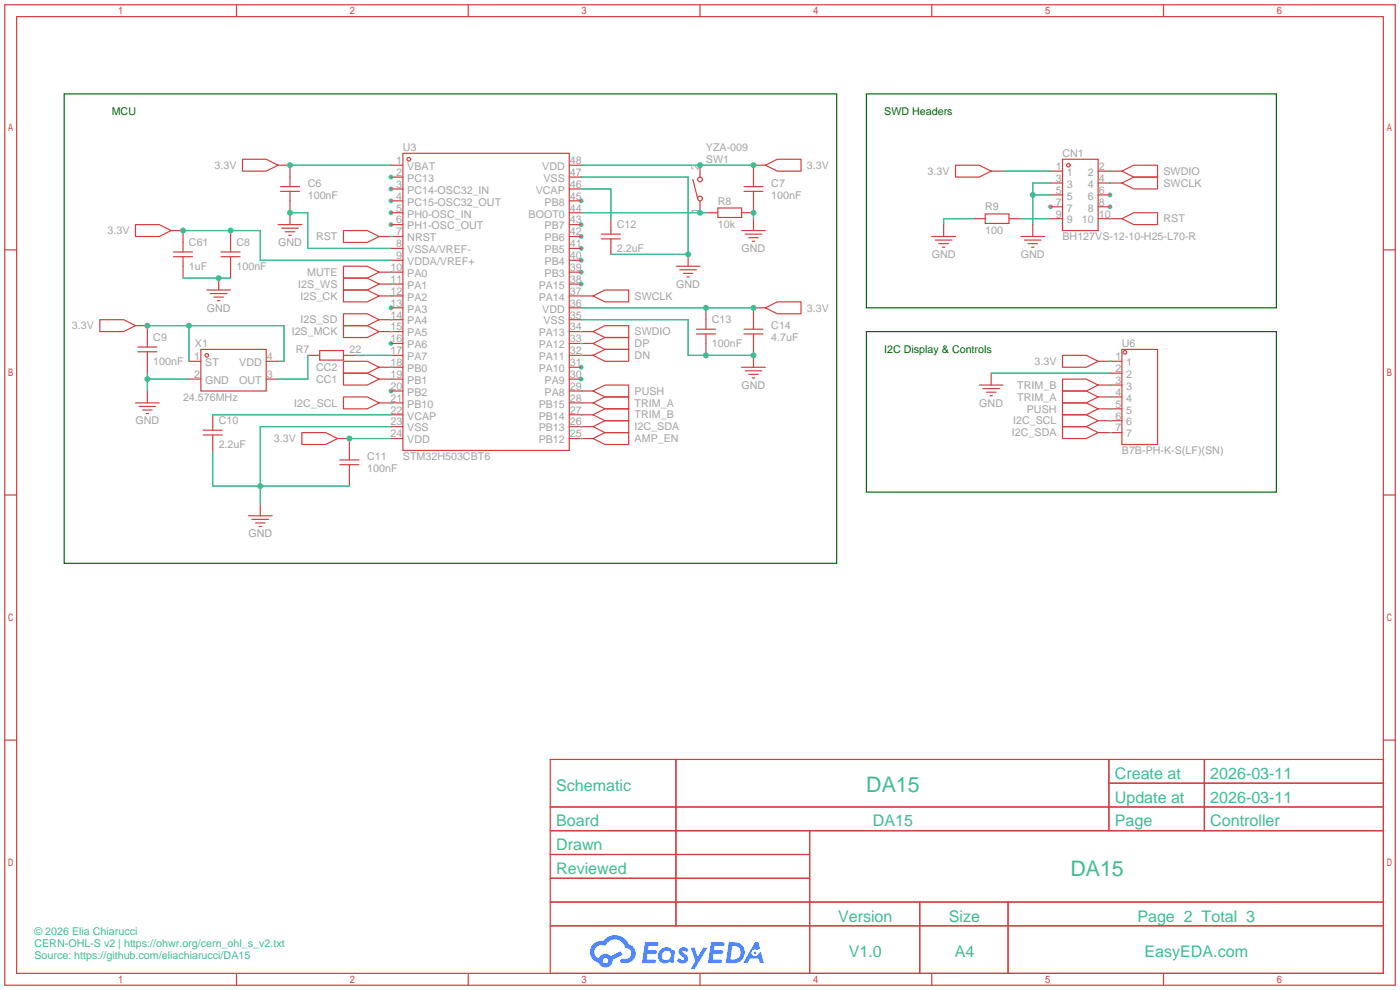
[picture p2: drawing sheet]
<svg xmlns="http://www.w3.org/2000/svg" width="299mm" height="212mm" viewBox="0 0 299 212" stroke-linecap="round" stroke-linejoin="round" font-family="sans-serif">
<g fill="#3dbd91">
<circle cx="83.6" cy="37.8" r=".51"/>
<circle cx="83.6" cy="40.4" r=".51"/>
<circle cx="83.6" cy="42.9" r=".51"/>
<circle cx="83.6" cy="45.5" r=".51"/>
<circle cx="83.6" cy="48" r=".51"/>
<circle cx="83.6" cy="65.8" r=".51"/>
<circle cx="83.6" cy="73.4" r=".51"/>
<circle cx="83.6" cy="83.6" r=".51"/>
<circle cx="124.2" cy="81" r=".51"/>
<circle cx="124.2" cy="78.5" r=".51"/>
<circle cx="124.2" cy="60.7" r=".51"/>
<circle cx="124.2" cy="58.2" r=".51"/>
<circle cx="124.2" cy="55.6" r=".51"/>
<circle cx="124.2" cy="53.1" r=".51"/>
<circle cx="124.2" cy="50.5" r=".51"/>
<circle cx="124.2" cy="48" r=".51"/>
<circle cx="124.2" cy="42.9" r=".51"/>
<circle cx="237.2" cy="44.2" r=".51"/>
<circle cx="237.2" cy="41.7" r=".51"/>
<circle cx="224.5" cy="44.2" r=".51"/>
</g>
<g fill="none" stroke="#d43d3d" stroke-width=".25">
<path d="M1 1h297.2v209.6h-297.2zM3.6 3.6h292.1v204.4h-292.1zM50.5 1v2.6M100.1 1v2.6M149.6 1v2.6M199.1 1v2.6M248.7 1v2.6M1 53.4h2.6M295.7 53.4h2.5M1 105.8h2.6M295.7 105.8h2.5M1 158.2h2.6"/>
<path d="M295.7 158.2h2.5M117.6 162.3h178.1v45.7h-178.1zM117.6 172.5h178.1M117.6 177.5h178.1M144.5 162.3v35.6M173 177.5v30.5M237 162.3v15.2M237 167.4h58.7M257.4 162.3v15.2M117.6 182.6h55.4M117.6 192.8h178.1M117.6 187.7h55.4"/>
<path d="M117.6 197.9h178.1M196.6 192.8v15.2M215.4 192.8v15.2M50.5 208v2.6M100.1 208v2.6M149.6 208v2.6M199.1 208v2.6M248.7 208v2.6"/>
</g>
<g fill="#5487ff">
<path d="M145.3 202.7a1.3 1.3 0 0 1 1.9 .3l-.4 .6a.54 .54 0 0 0-.9-.2l.1 .2a1.34 1.34 0 0 1 .9 1.8 1.47 1.47 0 0 1-2.3-.1l.5-.6 .8 .5a.31 .31 0 0 0 .4-.3 .31 .31 0 0 0-.3-.4 1.12 1.12 0 0 1-.7-1.8z"/>
<path d="M147.6 202.5h.9l.6 2 1.2-2h.9l-2.7 4.6h-.9l1-1.7z"/>
<path d="M137.8 201.4h1.7a1.31 1.31 0 0 1 1.2 .2 .4 .4 0 0 1-.3 .5l-1.8 .1-.1 .9h1.6a.4 .4 0 0 1 .4 .4 .4 .4 0 0 1-.5 .4h-1.6l-.2 1.2h1.4a.46 .46 0 0 1 .5 0 .46 .46 0 0 1 .1 .5l-.4 .2h-2.6z"/>
<path d="M151.9 201.4h1.7a1.32 1.32 0 0 1 1.2 .2 .39 .39 0 0 1-.3 .5l-1.8 .1-.1 .9h1.6a.4 .4 0 0 1 .4 .4 .4 .4 0 0 1-.4 .4h-1.7l-.2 1.2h1.4a.46 .46 0 0 1 .5 0 .46 .46 0 0 1 .1 .5l-.4 .2h-2.6z"/>
<path d="M161.3 201.4h.8l.3 1.3-.6 .4a.75 .75 0 0 0-1.1 .3 .75 .75 0 0 0 .5 1 .75 .75 0 0 0 .9-.7l.5-.2 .6 2.3h-.8l-.3-.9h-1.8l-.5 .9h-1z"/>
<path d="M155.7 201.4l-.6 4.4h1.5a2.27 2.27 0 0 0 2.6-2.2 2.27 2.27 0 0 0-2.7-2.2zM156.5 202.1a1.5 1.5 0 0 1 1.8 1.6 1.5 1.5 0 0 1-1.9 1.4h-.3z"/>
<path d="M141.2 203a1.6 1.6 0 0 0-.3 2.3 1.6 1.6 0 0 0 2.3 .2l.7 .3 .3-2.4-.1-.3-.5-.1a1.58 1.58 0 0 0-2.4 0zM141.8 203.5a.98 .98 0 0 1 1.6 .4 .98 .98 0 0 1-1.1 1.3 .94 .94 0 0 1-.9-.7 .94 .94 0 0 1 .4-1z"/>
<path d="M126.8 201.8a2.37 2.37 0 0 0 1.1 4 1.54 1.54 0 0 0 1.8 1 1.54 1.54 0 0 0 1.2-1.6l2.2-1.1-.5-.8-2 1a1.57 1.57 0 0 0-2.7 .5 1.5 1.5 0 0 1-.7-2.1 1.5 1.5 0 0 1 2.2-.5 2.23 2.23 0 0 1 2.3-1.4 2.23 2.23 0 0 1 2 1.8 1.16 1.16 0 0 1 1.2 1.1 1.16 1.16 0 0 1-1.1 1.2h-.7a.47 .47 0 0 0-.5 .4 .47 .47 0 0 0 .4 .5 2.17 2.17 0 0 0 2.5-.9 2.17 2.17 0 0 0-.3-2.7l-.8-.4a3.2 3.2 0 0 0-5.5-.7l-1.1 .1zM128.8 205.3a.6 .6 0 0 1 1.2 0 .6 .6 0 0 1-1.2 0z"/>
<circle cx="161.4" cy="203.6" r=".28"/>
</g>
<g fill="none" stroke="#d43d3d" stroke-width=".25">
<path d="M51.8 34h5.1l2.5 1.3-2.5 1.3h-5.1zM59.4 35.3h2.6v4.6M59.9 39.9h4.1M83.6 35.3h2.5M83.6 37.8h2.5M86.1 32.8h35.6v63.5h-35.6zM121.7 35.3h2.5M121.7 37.8h2.5M148.1 38.4l1 4M149.6 35.3v2.5M159 39.9h4.1M163.6 35.3l2.5-1.3h5.1v2.6h-5.1z"/>
<path d="M163.6 35.3h-2.6v4.6M204.2 35.3h5.1l2.5 1.3-2.5 1.2h-5.1zM211.8 36.6h2.6M224.5 36.6h2.6M224.5 39.1h2.6M227.1 34h7.6v15.3h-7.6zM234.7 36.6h5.1M234.7 39.1h5.1M239.8 36.6l2.5-1.3h5.1v2.5h-5.1zM239.8 39.1l2.5-1.3h5.1v2.6h-5.1zM29 48h5l2.6 1.3-2.6 1.2h-5zM36.6 49.3h2.5v4.5"/>
<path d="M37.1 53.8h4M37.1 54.9h4M39.1 54.9v4.5M46.7 59.4v2.6M47.2 53.8h4.1M47.2 54.9h4.1M49.3 49.3v4.5M49.3 54.9v4.5M59.4 48h5.1M59.9 40.9h4.1M60.2 48.8h3.6M61 49.5h2"/>
<path d="M61.7 50.3h.5M62 40.9v7.1M73.4 49.3h5.1l2.5 1.2-2.5 1.3h-5.1zM73.4 59.4h5.1l2.5 1.3-2.5 1.3h-5.1zM73.4 56.9h5.1l2.5 1.3-2.5 1.2h-5.1zM81 50.5h5.1M81 58.2h5.1M83.6 48h2.5M83.6 45.5h2.5M83.6 40.4h2.5M83.6 42.9h2.5M83.6 53.1h2.5"/>
<path d="M83.6 55.6h2.5M121.7 50.5h2.5M121.7 48h2.5M121.7 45.5h2.5M121.7 58.2h2.5M121.7 40.4h2.5M121.7 42.9h2.5M121.7 53.1h2.5M121.7 55.6h2.5M128.5 50h4.1M128.5 51.1h4.1M130.6 46.7v3.3"/>
<path d="M130.6 51.1v3.3M144.5 56.9h5.1M145.3 57.7h3.5M146 58.4h2.1M146.8 59.2h.5M147.1 54.4v2.5M149.6 42.9v2.6M150.9 45.5h2.5M153.4 44.4h5.1v2.1h-5.1zM158.5 49.3h5.1M159 40.9h4.1M159.3 50h3.5"/>
<path d="M160 50.8h2.1M160.8 51.6h.5M161 40.9v4.6h-2.5M161 46.7v2.6M199.1 50.5h5.1M199.9 51.3h3.6M200.7 52.1h2M201.4 52.8h.5M201.7 48v2.5M208 46.7h2.6M210.6 45.7h5v2.1h-5zM215.6 46.7h2.6"/>
<path d="M218.2 50.5h5.1M218.9 51.3h3.6M219.7 52.1h2M220.5 52.8h.5M220.7 48v2.5M224.5 46.7h2.6M224.5 44.2h2.6M224.5 41.7h2.6M234.7 46.7h5.1M234.7 44.2h2.5M234.7 41.7h2.5M239.8 46.7l2.5-1.2h5.1v2.5h-5.1z"/>
<path d="M21.3 68.3h5.1l2.6 1.3-2.6 1.3h-5.1zM29 69.6h2.5v4.6M29.5 75.2h4M29.5 74.2h4M31.5 75.2v4.6M40.4 77.2h2.5M42.9 74.7h14v8.9h-14zM44.2 62h5.1M45 62.7h3.5M45.7 63.5h2.1M46.5 64.3h.5M56.9 77.2h2.5"/>
<path d="M65.8 75.9h2.5M68.3 74.9h5.1v2.1h-5.1zM73.4 62h5.1l2.5 1.2-2.5 1.3h-5.1zM73.4 67.1h5.1l2.5 1.2-2.5 1.3h-5.1zM73.4 79.8h5.1l2.5 1.2-2.5 1.3h-5.1zM73.4 77.2h5.1l2.5 1.3-2.5 1.3h-5.1zM73.4 69.6h5.1l2.5 1.3-2.5 1.2h-5.1zM73.4 75.9h2.5M81 78.5h5.1M81 70.9h5.1M81 63.2h5.1M81 60.7h5.1"/>
<path d="M81 68.3h5.1M83.6 65.8h2.5M83.6 73.4h2.5M83.6 75.9h2.5M121.7 65.8h2.5M121.7 78.5h2.5M121.7 70.9h5M121.7 63.2h5M121.7 73.4h5M121.7 75.9h5M121.7 60.7h2.5M121.7 68.3h2.5"/>
<path d="M126.7 70.9l2.6-1.3h5.1v2.5h-5.1zM126.7 63.2l2.6-1.2h5.1v2.5h-5.1zM126.7 73.4l2.6-1.3h5.1v2.6h-5.1zM126.7 75.9l2.6-1.2h5.1v2.5h-5.1zM148.8 71.4h4.1M148.8 70.4h4.1M150.9 65.8v4.6M150.9 71.4v4.5M158.5 78.5h5.1M159 71.4h4.1M159 70.4h4.1M159.3 79.2h3.5"/>
<path d="M161 71.4v7.1M163.6 65.8l2.5-1.3h5.1v2.6h-5.1zM163.6 65.8h-2.6v4.6M211.8 79.8v2.5M227.1 75.9h5.1l2.5 1.3-2.5 1.3h-5.1zM234.7 77.2h5.1M237.2 79.8h2.6M239.8 74.7h7.6v20.3h-7.6zM29 86.1h5M29.7 86.9h3.6M30.5 87.6h2M31.2 88.4h.5"/>
<path d="M31.5 83.6v2.5M40.4 81h2.5M43.4 93h4.1M43.4 91.9h4.1M45.5 88.6v3.3M45.5 93v3.3M56.9 81h2.5M64.5 92.5h5.1l2.5 1.2-2.5 1.3h-5.1zM72.1 93.7h2.6v4.6M72.6 99.3h4.1M72.6 98.3h4.1M73.4 84.8h5.1l2.5 1.3-2.5 1.3h-5.1z"/>
<path d="M74.7 99.3v4.6M81 86.1h5.1M81 81h5.1M83.6 93.7h2.5M83.6 91.2h2.5M83.6 88.6h2.5M83.6 83.6h2.5M121.7 93.7h5M121.7 91.2h5M121.7 86.1h5M121.7 88.6h5M121.7 83.6h5"/>
<path d="M121.7 81h2.5M126.7 91.2l2.6-1.3h5.1v2.6h-5.1zM126.7 93.7l2.6-1.2h5.1v2.5h-5.1zM126.7 88.6l2.6-1.2h5.1v2.5h-5.1zM126.7 83.6l2.6-1.3h5.1v2.5h-5.1zM126.7 86.1l2.6-1.3h5.1v2.6h-5.1zM160 80h2.1M160.8 80.8h.5M209.3 82.3h5.1M210.1 83.1h3.5M210.8 83.8h2.1M211.6 84.6h.5"/>
<path d="M227.1 91.2h5.1l2.5 1.3-2.5 1.2h-5.1zM227.1 88.6h5.1l2.5 1.3-2.5 1.3h-5.1zM227.1 86.1h5.1l2.5 1.3-2.5 1.2h-5.1zM227.1 81h5.1l2.5 1.3-2.5 1.3h-5.1zM227.1 83.6h5.1l2.5 1.2-2.5 1.3h-5.1zM234.7 92.5h5.1M234.7 89.9h5.1M234.7 82.3h5.1M234.7 87.4h5.1M234.7 84.8h5.1M53.1 110.2h5.1M53.8 111h3.6"/>
<path d="M54.6 111.8h2M55.4 112.5h.5M55.6 107.7v2.5"/>
<circle cx="87.4" cy="34" r=".38"/>
<circle cx="149.6" cy="38.4" r=".51"/>
<circle cx="228.3" cy="35.3" r=".38"/>
<circle cx="149.6" cy="42.4" r=".51"/>
<circle cx="44.2" cy="75.9" r=".38"/>
<circle cx="240.4" cy="75.3" r=".38"/>
</g>
<g fill="none" stroke="#3dbd91" stroke-width=".25">
<path d="M62 35.3h21.6M124.2 35.3h36.8M124.2 37.8h22.9v16.6h-16.5M214.4 36.6h10.1M224.5 39.1h-3.8v8.9M237.2 39.1h.1M237.2 36.6h.1M39.1 49.3h16.5v6.3h28M39.1 59.4h10.2M62 45.5h3.8v7.6h17.8M83.6 58.2h.1M83.6 50.5h.1"/>
<path d="M124.2 45.5h26.7M124.2 40.4h6.4v6.3M161 45.5v1.2M208 46.7h-6.3v1.3M218.2 46.7h6.3M220.7 41.7h3.8M237.2 46.7h.1M31.5 69.6h29.2v7.6h-1.3M31.5 79.8v3.8M40.4 69.6v7.6M65.8 75.9v5.1h-6.4M75.9 75.9h7.7"/>
<path d="M83.6 60.7h.1M83.6 63.2h.1M83.6 68.3h.1M83.6 78.5h.1M83.6 70.9h.1M124.2 73.4h.1M124.2 75.9h.1M124.2 63.2h.1M124.2 70.9h.1M124.2 65.8h36.8M124.2 68.3h22.9v7.6h13.9M211.8 79.8h25.4"/>
<path d="M237.2 77.2h.1M31.5 81h8.9M45.5 96.3v7.6h29.2M45.5 88.6h38.1M74.7 93.7h8.9M83.6 81h.1M83.6 86.1h.1M83.6 91.2h-28v16.5M124.2 93.7h.1M124.2 86.1h.1M124.2 88.6h.1M124.2 83.6h.1"/>
<path d="M124.2 91.2h.1M237.2 92.5h.1M237.2 89.9h.1M237.2 87.4h.1M237.2 82.3h.1M237.2 84.8h.1"/>
</g>
<path d="M13.7 20.1h165.1v100.3h-165.1zM185.2 20.1h87.6v45.7h-87.6zM185.2 70.9h87.6v34.3h-87.6z" fill="none" stroke="#060" stroke-width=".25"/>
<g fill="#3dbd91">
<circle cx="220.7" cy="41.7" r=".63"/>
<circle cx="161" cy="35.3" r=".63"/>
<circle cx="149.6" cy="35.3" r=".63"/>
<circle cx="62" cy="35.3" r=".63"/>
<circle cx="39.1" cy="49.3" r=".63"/>
<circle cx="49.3" cy="49.3" r=".63"/>
<circle cx="74.7" cy="93.7" r=".63"/>
<circle cx="46.7" cy="59.4" r=".63"/>
<circle cx="161" cy="65.8" r=".63"/>
<circle cx="150.9" cy="65.8" r=".63"/>
<circle cx="150.9" cy="75.9" r=".63"/>
<circle cx="161" cy="75.9" r=".63"/>
<circle cx="161" cy="45.5" r=".63"/>
<circle cx="149.6" cy="45.5" r=".63"/>
<circle cx="147.1" cy="54.4" r=".63"/>
<circle cx="62" cy="45.5" r=".63"/>
<circle cx="55.6" cy="103.9" r=".63"/>
<circle cx="40.4" cy="69.6" r=".63"/>
<circle cx="31.5" cy="69.6" r=".63"/>
<circle cx="31.5" cy="81" r=".63"/>
</g>
<g font-size="4.6" fill="#3dbc91">
<text x="185.1" y="169.3">DA15</text>
<text x="228.8" y="187.1">DA15</text>
</g>
<g font-size="3.4" fill="#3dbc91">
<text x="238.3" y="166.5">Create at</text>
<text x="258.7" y="166.5">2026-03-11</text>
<text x="118.9" y="169">Schematic</text>
<text x="238.3" y="171.6">Update at</text>
<text x="258.7" y="171.6">2026-03-11</text>
<text x="118.9" y="176.6">Board</text>
<text x="186.6" y="176.6">DA15</text>
<text x="238.3" y="176.6">Page</text>
<text x="258.7" y="176.6">Controller</text>
<text x="118.9" y="181.7">Drawn</text>
<text x="118.9" y="186.8">Reviewed</text>
<text x="179.1" y="197">Version</text>
<text x="202.8" y="197">Size</text>
<text x="243.1" y="197">Page 2 Total 3</text>
<text x="181.4" y="204.6">V1.0</text>
<text x="204" y="204.6">A4</text>
<text x="244.6" y="204.6">EasyEDA.com</text>
</g>
<g font-size="2.3" fill="#060">
<text x="23.9" y="24.7">MCU</text>
<text x="189" y="24.7">SWD Headers</text>
<text x="189" y="75.5">I2C Display &amp; Controls</text>
</g>
<g font-size="2.3" fill="#a2a2a2">
<text x="84.7" y="35.1">1</text>
<text x="86.1" y="32.3">U3</text>
<text x="121.8" y="35.1">48</text>
<text x="150.9" y="34.8">SW1</text>
<text x="150.9" y="32.3">YZA-009</text>
<text x="227.1" y="33.6">CN1</text>
<text x="45.8" y="36.1">3.3V</text>
<text x="65.8" y="39.9">C6</text>
<text x="84.7" y="37.6">2</text>
<text x="84.7" y="40.1">3</text>
<text x="87" y="36.3">VBAT</text>
<text x="87" y="38.9">PC13</text>
<text x="87" y="41.4">PC14-OSC32_IN</text>
<text x="114.5" y="41.4">VCAP</text>
<text x="115.9" y="36.3">VDD</text>
<text x="116.1" y="38.9">VSS</text>
<text x="121.8" y="40.1">46</text>
<text x="121.8" y="37.6">47</text>
<text x="149.4" y="36.3" transform="rotate(-90 149.4 36.3)">2</text>
<text x="164.8" y="39.9">C7</text>
<text x="172.5" y="36.1">3.3V</text>
<text x="198.2" y="37.4">3.3V</text>
<text x="225.7" y="36.3">1</text>
<text x="225.7" y="38.9">3</text>
<text x="225.7" y="41.4">5</text>
<text x="228" y="37.6">1</text>
<text x="228" y="40.1">3</text>
<text x="232.5" y="40.1">4</text>
<text x="232.5" y="37.6">2</text>
<text x="234.8" y="41.4">6</text>
<text x="234.8" y="38.9">4</text>
<text x="234.8" y="36.3">2</text>
<text x="248.7" y="37.4">SWDIO</text>
<text x="248.7" y="39.9">SWCLK</text>
<text x="65.8" y="42.4">100nF</text>
<text x="84.7" y="42.7">4</text>
<text x="84.7" y="45.2">5</text>
<text x="84.7" y="47.8">6</text>
<text x="87" y="43.9">PC15-OSC32_OUT</text>
<text x="87" y="46.5">PH0-OSC_IN</text>
<text x="113" y="46.5">BOOT0</text>
<text x="116.4" y="43.9">PB8</text>
<text x="121.8" y="47.8">43</text>
<text x="121.8" y="45.2">44</text>
<text x="121.8" y="42.7">45</text>
<text x="149.4" y="45.7" transform="rotate(-90 149.4 45.7)">1</text>
<text x="153.4" y="43.7">R8</text>
<text x="164.8" y="42.4">100nF</text>
<text x="210.6" y="45">R9</text>
<text x="225.7" y="43.9">7</text>
<text x="225.7" y="46.5">9</text>
<text x="228" y="42.7">5</text>
<text x="228" y="45.2">7</text>
<text x="228" y="47.8">9</text>
<text x="231.2" y="47.8">10</text>
<text x="232.5" y="45.2">8</text>
<text x="232.5" y="42.7">6</text>
<text x="234.8" y="46.5">10</text>
<text x="234.8" y="43.9">8</text>
<text x="248.7" y="47.5">RST</text>
<text x="23" y="50.1">3.3V</text>
<text x="40.4" y="52.6">C61</text>
<text x="50.5" y="52.6">C8</text>
<text x="59.4" y="52.6">GND</text>
<text x="67.6" y="51.3">RST</text>
<text x="84.7" y="50.3">7</text>
<text x="84.7" y="52.8">8</text>
<text x="87" y="49">PH1-OSC_OUT</text>
<text x="87" y="51.6">NRST</text>
<text x="116.4" y="51.6">PB6</text>
<text x="116.4" y="49">PB7</text>
<text x="121.8" y="52.8">41</text>
<text x="121.8" y="50.3">42</text>
<text x="131.8" y="48.8">C12</text>
<text x="131.8" y="53.9">2.2uF</text>
<text x="153.4" y="48.8">10k</text>
<text x="158.5" y="53.9">GND</text>
<text x="210.6" y="50.1">100</text>
<text x="227.1" y="51.3">BH127VS-12-10-H25-L70-R</text>
<text x="40.4" y="57.7">1uF</text>
<text x="50.5" y="57.7">100nF</text>
<text x="65.7" y="59">MUTE</text>
<text x="83.4" y="57.9">10</text>
<text x="84.7" y="55.4">9</text>
<text x="87" y="54.1">VSSA/VREF-</text>
<text x="87" y="56.6">VDDA/VREF+</text>
<text x="87" y="59.2">PA0</text>
<text x="116.4" y="59.2">PB3</text>
<text x="116.4" y="56.6">PB4</text>
<text x="116.4" y="54.1">PB5</text>
<text x="121.8" y="57.9">39</text>
<text x="121.8" y="55.4">40</text>
<text x="199.1" y="55.1">GND</text>
<text x="218.2" y="55.1">GND</text>
<text x="63.7" y="61.5">I2S_WS</text>
<text x="64.3" y="64">I2S_CK</text>
<text x="83.4" y="60.5">11</text>
<text x="83.4" y="63">12</text>
<text x="83.4" y="65.5">13</text>
<text x="87" y="61.7">PA1</text>
<text x="87" y="64.3">PA2</text>
<text x="115.1" y="64.3">PA14</text>
<text x="115.1" y="61.7">PA15</text>
<text x="121.8" y="65.5">36</text>
<text x="121.8" y="63">37</text>
<text x="121.8" y="60.5">38</text>
<text x="135.6" y="64">SWCLK</text>
<text x="144.5" y="61.5">GND</text>
<text x="15.4" y="70.4">3.3V</text>
<text x="44.2" y="66.6">GND</text>
<text x="62.3" y="71.7">I2S_MCK</text>
<text x="64.3" y="69.1">I2S_SD</text>
<text x="83.4" y="68.1">14</text>
<text x="83.4" y="70.6">15</text>
<text x="87" y="66.8">PA3</text>
<text x="87" y="69.3">PA4</text>
<text x="87" y="71.9">PA5</text>
<text x="115.1" y="71.9">PA13</text>
<text x="115.9" y="66.8">VDD</text>
<text x="116.1" y="69.3">VSS</text>
<text x="121.8" y="70.6">34</text>
<text x="121.8" y="68.1">35</text>
<text x="135.6" y="71.7">SWDIO</text>
<text x="152.1" y="69.1">C13</text>
<text x="164.8" y="70.4">C14</text>
<text x="172.5" y="66.6">3.3V</text>
<text x="32.8" y="72.9">C9</text>
<text x="41.5" y="77">1</text>
<text x="41.7" y="74.2">X1</text>
<text x="57" y="77">4</text>
<text x="63.2" y="75.5">R7</text>
<text x="74.7" y="75.5">22</text>
<text x="83.4" y="73.2">16</text>
<text x="83.4" y="75.7">17</text>
<text x="87" y="74.4">PA6</text>
<text x="87" y="77">PA7</text>
<text x="115.1" y="77">PA11</text>
<text x="115.1" y="74.4">PA12</text>
<text x="121.8" y="75.7">32</text>
<text x="121.8" y="73.2">33</text>
<text x="135.6" y="74.2">DP</text>
<text x="135.6" y="76.7">DN</text>
<text x="152.1" y="74.2">100nF</text>
<text x="164.8" y="72.9">4.7uF</text>
<text x="238.4" y="77">1</text>
<text x="239.8" y="74.2">U6</text>
<text x="32.8" y="78">100nF</text>
<text x="41.5" y="80.8">2</text>
<text x="43.9" y="82">GND</text>
<text x="43.9" y="78.2">ST</text>
<text x="51.1" y="78.2">VDD</text>
<text x="51.1" y="82">OUT</text>
<text x="57" y="80.8">3</text>
<text x="67.6" y="81.8">CC1</text>
<text x="67.6" y="79.3">CC2</text>
<text x="83.4" y="78.2">18</text>
<text x="83.4" y="80.8">19</text>
<text x="83.4" y="83.3">20</text>
<text x="87" y="79.5">PB0</text>
<text x="87" y="82">PB1</text>
<text x="115.1" y="79.5">PA10</text>
<text x="116.4" y="82">PA9</text>
<text x="121.8" y="83.3">29</text>
<text x="121.8" y="80.8">30</text>
<text x="121.8" y="78.2">31</text>
<text x="158.5" y="83.1">GND</text>
<text x="217.4" y="83.1">TRIM_B</text>
<text x="221.1" y="78">3.3V</text>
<text x="238.4" y="79.5">2</text>
<text x="238.4" y="82">3</text>
<text x="240.7" y="78.2">1</text>
<text x="240.7" y="80.8">2</text>
<text x="240.7" y="83.3">3</text>
<text x="39.1" y="85.6">24.576MHz</text>
<text x="62.9" y="86.9">I2C_SCL</text>
<text x="83.4" y="85.9">21</text>
<text x="83.4" y="88.4">22</text>
<text x="87" y="84.6">PB2</text>
<text x="87" y="87.1">PB10</text>
<text x="87" y="89.7">VCAP</text>
<text x="115.1" y="89.7">PB14</text>
<text x="115.1" y="87.1">PB15</text>
<text x="116.4" y="84.6">PA8</text>
<text x="121.8" y="88.4">27</text>
<text x="121.8" y="85.9">28</text>
<text x="135.6" y="89.4">TRIM_B</text>
<text x="135.6" y="84.4">PUSH</text>
<text x="135.6" y="86.9">TRIM_A</text>
<text x="209.3" y="86.9">GND</text>
<text x="217.4" y="85.6">TRIM_A</text>
<text x="219.5" y="88.2">PUSH</text>
<text x="238.4" y="84.6">4</text>
<text x="238.4" y="87.1">5</text>
<text x="238.4" y="89.7">6</text>
<text x="240.7" y="85.9">4</text>
<text x="240.7" y="88.4">5</text>
<text x="29" y="90.7">GND</text>
<text x="46.7" y="90.7">C10</text>
<text x="46.7" y="95.8">2.2uF</text>
<text x="58.5" y="94.5">3.3V</text>
<text x="83.4" y="90.9">23</text>
<text x="83.4" y="93.5">24</text>
<text x="87" y="92.2">VSS</text>
<text x="87" y="94.7">VDD</text>
<text x="115.1" y="94.7">PB12</text>
<text x="115.1" y="92.2">PB13</text>
<text x="121.8" y="93.5">25</text>
<text x="121.8" y="90.9">26</text>
<text x="135.6" y="92">I2C_SDA</text>
<text x="135.6" y="94.5">AMP_EN</text>
<text x="216.3" y="93.2">I2C_SDA</text>
<text x="216.5" y="90.7">I2C_SCL</text>
<text x="238.4" y="92.2">7</text>
<text x="240.7" y="90.9">6</text>
<text x="240.7" y="93.5">7</text>
<text x="78.5" y="98.3">C11</text>
<text x="78.5" y="100.9">100nF</text>
<text x="86.1" y="98.3">STM32H503CBT6</text>
<text x="239.8" y="97.1">B7B-PH-K-S(LF)(SN)</text>
<text x="53.1" y="114.8">GND</text>
</g>
<g font-size="2.3" fill="#3dbc91">
<text x="7.4" y="199.9">© 2026 Elia Chiarucci</text>
<text x="7.4" y="202.5">CERN-OHL-S v2 | https://ohwr.org/cern_ohl_s_v2.txt</text>
<text x="7.4" y="205">Source: https://github.com/eliachiarucci/DA15</text>
</g>
</svg>
